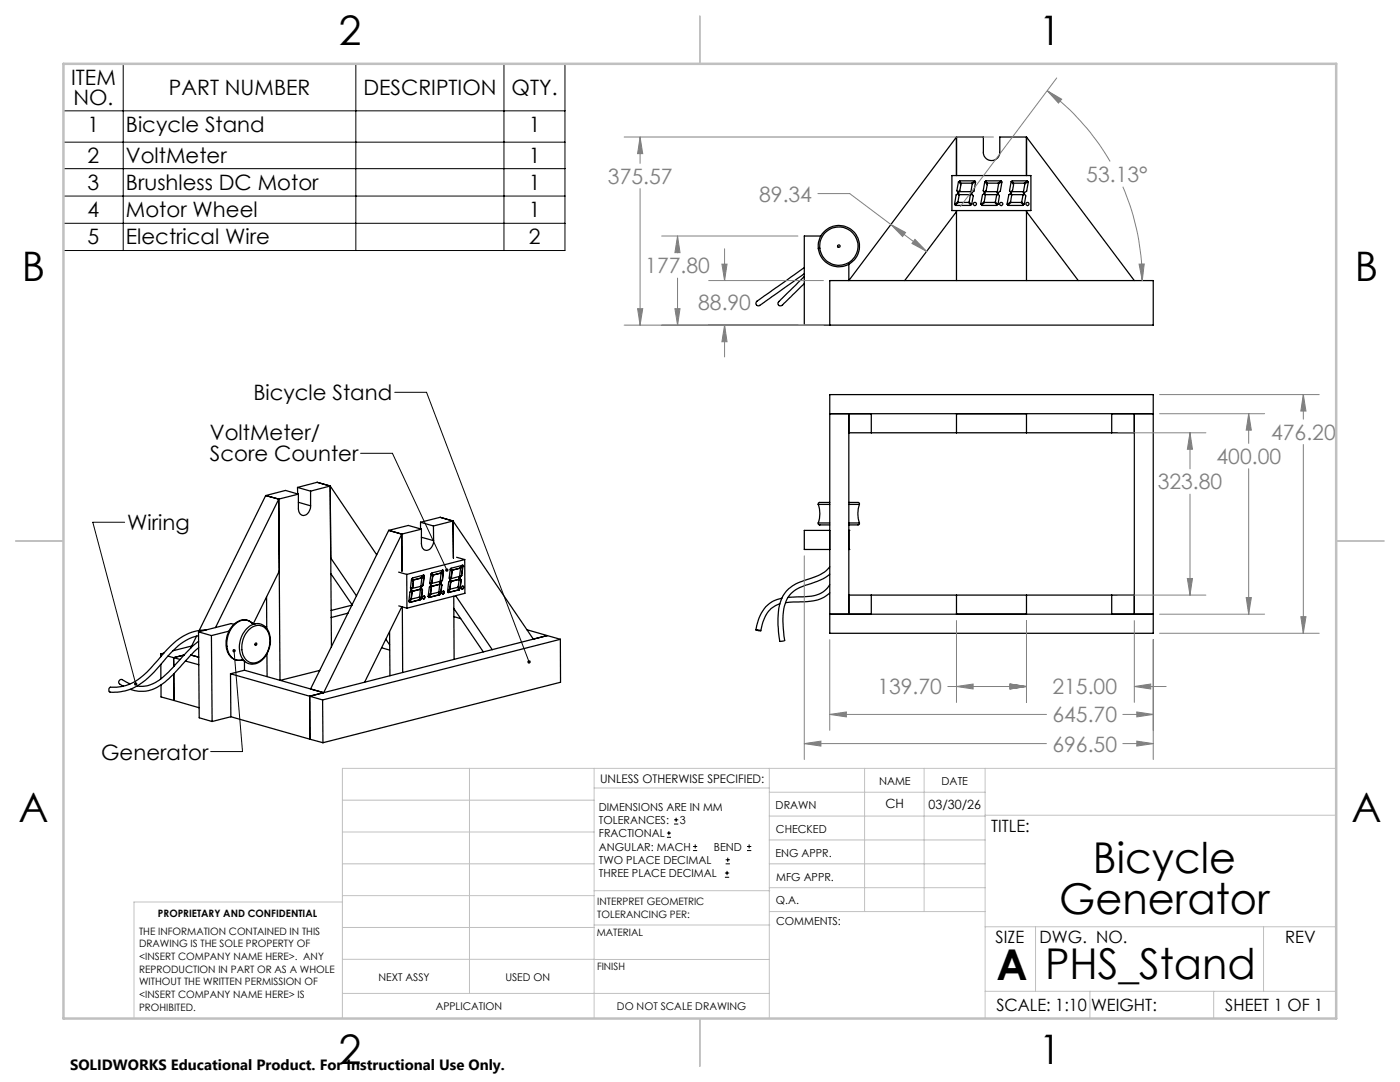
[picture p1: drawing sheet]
<svg xmlns="http://www.w3.org/2000/svg" width="279mm" height="216mm" viewBox="0 0 279 216" stroke-linecap="round" stroke-linejoin="round" font-family="sans-serif">
<g fill="none" stroke="#000" stroke-width=".25">
<path d="M190 35h15.7v7h-15.7zM190.8 38.9l.4-.3 .2 .4-.2 1.3-.7 .5zM190.9 27.3h5.4v3.1a1.64 1.64 0 0 0 1.6 1.6 1.64 1.64 0 0 0 1.6-1.6v-3.1h5.4M190.9 27.3l-21.5 28.7v-3.3M190.9 27.3v7.7M191.2 38.4l.3-.2h2.1l.3 .4-.3 .2h-2.1zM191.3 36.3l.5 .6-.2 1.1-.5 .3-.1-.2zM191.5 36.1h3.1l-.7 .4h-2.1zM193.6 39l.4-.3 .2 .4-.3 1.7-.5-.5zM194 36.7l.7-.4-.3 1.8-.4 .4-.2-.3zM196.1 38.9l.3-.3 .2 .4-.2 1.3-.6 .5zM196.5 38.4l.2-.2h2.2l.2 .4-.2 .2h-2.2z"/>
<path d="M196.5 36.3l.5 .6-.2 1.1-.4 .3-.2-.2zM196.7 36.1h3.1l-.6 .4h-2.2zM198.9 39l.3-.3 .3 .4-.4 1.7-.5-.5zM199.3 36.7l.6-.4-.3 1.8-.4 .4-.2-.3zM201.3 38.9l.3-.3 .3 .4-.2 1.3-.7 .5zM201.7 38.4l.3-.2h2.1l.3 .4-.3 .2h-2.1zM201.8 36.2l.5 .7-.2 1.1-.5 .3-.1-.2zM202 36.1h3.1l-.7 .4h-2.1zM204.2 39l.3-.3 .2 .4-.3 1.7-.5-.5zM204.5 36.7l.7-.4-.3 1.8-.5 .4-.1-.3zM204.9 27.3v7.7M204.9 27.3l21.5 28.7"/>
<path d="M160.5 55.2l-4.8 4.7a.56 .56 0 0 0-.5 .6 .56 .56 0 0 0 .4 .5l.5-.1M160.5 56.6l-4.4 4.3M160.5 53.4l-8.7 6.2a1.13 1.13 0 0 0-.9 1.1 .58 .58 0 0 0 .5 .3 .58 .58 0 0 0 .5-.3l8.6-6.1M163.8 47.1h-3.3v17.8h69.7v-8.9h-64.6v8.9M167.3 49.3h.1M190.6 40.9l.7-.5h2l.4 .5zM190.9 42v14M190.9 42.2l-10.3 13.8M195.9 40.9l.6-.5h2l.5 .5zM201.2 40.9l.6-.5h2l.4 .5zM204.9 42v14M204.9 42.2l10.3 13.8"/>
<path d="M165.6 78.7h64.6v47.7h-64.6zM53 98.9l2.6 .7M53 98.9l-13.2 26.9M55.6 99.6l.1 14.3-5.1 10.6M55.6 99.6l-12.6 25.6M55.6 99.6l.3 36.1M59.4 97.3l2.6 .7M59.4 97.3v1.3M59.5 98.6v3a1.09 1.09 0 0 0 .9 1.2 1.09 1.09 0 0 0 1.3-.7l.3-1.2M59.5 98.6l-3.9 1M59.5 98.6l-2.5-.7-4 1M62 98v2.9"/>
<path d="M65.9 97l-3.9 1M65.9 97l.2 32.1M65.9 97l-2.6-.8-3.9 1.1M65.9 97l9.3 13.7M165.6 82.5h64.6M169.4 82.5v40.1M169.4 86.4h57M173.9 82.5v3.9M190.9 82.5v3.9M204.9 82.5v3.9M221.9 82.5v3.9M226.4 82.5v40.1"/>
<path d="M53.2 119.1v6.3M59.5 100.2l2.5 .7M66 111.3l5.2 7.6M66 114.4l4.3 6.3M77.6 105.8l2.6 .8M77.6 105.8l-15.6 31.7M79.6 114.2l1.6 .4M80.2 106.6v7.4M80.2 106.6l-15.6 31.6-15.8-4.5M81.2 114.6v6.8M82.1 117.9l.2 .2M82.1 117.9l-.3 .2-.2 1.9"/>
<path d="M82.1 117.9l.1 .2M82.1 119.4l-.5 .6M82.1 119.4h.1M82.2 115.5l.3 .5M82.2 118.1l-.1 1.3M82.2 118.1h.1M82.3 118.1l-.2 1.3M82.3 117.2l-.3 .3M82.5 116l-.3-.5-.3 1.8 .2 .2 .2-.3M82.5 116l-.2 1.2M83.6 119.2l.3 .4M83.6 119.2l-1.4 .3-.5 .7 2.2-.5"/>
<path d="M83.6 119.2l.4 .4M83.8 117.6l-1.5 .4M83.8 117.6h.1M83.9 117l.1 .3M83.9 117l-1.6 .4-.2 .3 .2 .3 1.6-.4M83.9 117l.2 .3M83.9 119.6l-2.2 .6M83.9 119.6v.1M83.9 119.6h.1M83.9 104.2l2.6 .8M83.9 104.2v1.3M84 119.6l-.1 .1"/>
<path d="M84 115.3l-1.5 .4M84 115.3l.1 .1M84 117.3l-.2 .3M84 117.3h.1M84.1 119.4h-.1M84.1 119.4h.1M84.1 105.6v2.9a1.12 1.12 0 0 0 .9 1.3 1.12 1.12 0 0 0 1.3-1l.2-.9M84.1 117.3l-.2 .3M84.1 105.6l-3.9 1M84.1 105.6l-2.6-.8-3.9 1M84.1 107.2l2.4 .7M84.1 117.5l.2 .2"/>
<path d="M84.3 117.7l-.2 1.7M84.3 117.7h.1M84.3 117.7l-.2-.3-.2 .3-.2 1.3 .4 .4M84.4 116.8l-.3 .3M84.4 116.8h.1M84.4 119a.24 .24 0 0 1 .4 .1 .24 .24 0 0 1-.1 .3 .24 .24 0 0 1-.4-.1zM84.5 114.8h.1M84.5 114.8l-.5 .5M84.6 114.8l-2.3 .6 .2 .3 1.6-.3M84.6 114.8l-.5 .6M84.6 114.9v.1M84.6 118.9a.33 .33 0 0 1 .2 .4 .33 .33 0 0 1-.3 .2"/>
<path d="M84.6 114.9l-.1 1.9M84.6 114.9l-.4 .5-.2 1.5 .1 .3 .4-.4M84.6 115l-.2 1.8M85.4 119l.1 .1M85.9 116.9l.2 .3M85.9 118.4h.1M85.9 118.4l-.4 .7M85.9 116.9l-.2 .3-.3 1.8M86 114.5l.4 .5M86.1 117.2h.1M86.1 117.2l-.2 1.2M86.2 116.2l-.3 .3"/>
<path d="M86.4 115l-.4-.5-.2 1.8 .1 .3 .3-.4M86.4 115l-.2 1.2M86.5 105v2.9M87.5 118.2l.3 .4M87.7 116l.2 .3M87.7 116.6h.1M87.7 116l-1.6 .4-.2 .3 .2 .3 1.6-.4M87.7 118.6l-2.1 .6M87.7 118.6l.1 .1M87.8 118.6h-.1M87.8 118.6h.1M87.8 118.6l-.3-.4-1.5 .3-.5 .7 2.3-.5"/>
<path d="M87.8 118.6v.1M87.9 114.4l-1.5 .4M87.9 114.4h.1M87.9 116.3l-.2 .3M87.9 118.4h.1M88 116.5l.1 .2M88.1 116.7l-.2 1.7M88.1 116.7h.1M88.2 116.7l-.2-.2-.3 .3-.1 1.2 .4 .4M88.2 116.7l-.2 1.7M88.3 115.8l-.4 .3M88.3 115.8h.1"/>
<path d="M88.3 115.8l.2-1.9-.5 .6-.2 1.5 .2 .2M88.3 115.8l-.3 .4M88.4 118a.25 .25 0 0 1 .3 .1 .25 .25 0 0 1-.2 .4 .25 .25 0 0 1-.3-.4zM88.4 113.8l-2.2 .5 .2 .5M88.4 113.8l-.5 .6M88.5 114l-.2 1.8M88.5 117.9a.35 .35 0 0 1-.2 .6M89.7 117.4l-.4 .6M89.7 117.4h.1M89.8 115.9l.2 .3M89.8 115.9l-.3 .3-.2 1.8M89.8 115.9l.1 .3"/>
<path d="M89.8 117.4l-.5 .6M89.9 113.6l.3 .5M89.9 116.2h.1M89.9 116.2l-.2 1.2M90 116.2l-.2 1.2M90 113.4h.1M90 115.2l-.3 .3M90 115.2h.1M90.1 115.2l-.3 .4M90.2 114.1l-.2 1.1M90.2 114.1h.1M90.2 114.1l-.3-.6-.3 1.9 .2 .2"/>
<path d="M90.2 114.1l-.1 1.1M90.4 104l-3.9 1M90.4 104l.1 7.4M90.4 104l-2.6-.8-3.9 1M90.4 104l16 23.5M90.6 119v12.6M90.9 118.9l7.3 10.7M91.1 111.2l1.6 .5M91.3 117.2l.4 .4M91.4 117.2l-1.5 .3-.5 .7M91.4 117.2l.3 .4M91.5 115.6l-1.5 .4"/>
<path d="M91.5 115l.3 .4M91.5 115.6h.1M91.6 117.7h.1M91.6 117.7l-2.2 .5M91.7 117.7l-2.3 .5M91.7 117.6h.1M91.7 117.6l-.1 .1M91.7 117.6v.1M91.8 113.4l-1.6 .4-.2-.4M91.8 113.4l-1.6 .4M91.8 115.4l-.3 .2M91.8 115.4h.1"/>
<path d="M91.8 115.4l-.2-.4-1.6 .5-.2 .2 .2 .3 1.6-.4M91.8 115.4l-.2 .2M91.8 117.4h.1M91.8 115.5l.2 .2M92 115.7l-.2 1.7M92 115.7h.1M92 115.7l-.1-.2-.3 .3-.2 1.3 .4 .3M92.1 114.8l-.3 .3M92.1 114.8h.1M92.1 117.1a.25 .25 0 0 1 .4 0 .25 .25 0 0 1-.1 .4 .25 .25 0 0 1-.3-.1zM92.2 112.8h.1M92.3 112.8h.1"/>
<path d="M92.3 112.8l-2.3 .6M92.3 112.8l-.5 .6M92.3 113h.1M92.3 113l-.2 1.8M92.4 116.9a.35 .35 0 0 1-.2 .6M92.4 113l-.3 1.8M92.4 113l-.5 .5-.2 1.5 .1 .2 .3-.4M92.7 111.7l-11.5 2.9M92.7 111.7l.1 6.7-11.6 3M156 119.4a5.9 5.9 0 0 0-4.8 4.7l-.4 1.6M163.3 104.4v.2l.3 .1M163.3 100.6a5.6 5.6 0 0 1 0 3.8"/>
<path d="M163.3 104.4h2.3M163.3 100.6h2.3M163.6 100.3l-.3 .1v.2M163.6 104.7h.1M163.6 100.3h.1M163.6 104.7h2M163.6 100.3h2M165.6 113.1a9.2 9.2 0 0 1-5.1 2.7 6.7 6.7 0 0 0-5.2 7v.6a15.7 15.7 0 0 0 .4 4.6l.9-.2a14.8 14.8 0 0 1 .4-8.1 6.1 6.1 0 0 1 4.2-3 12.4 12.4 0 0 0 4.4-2.1M165.6 116.7a5.2 5.2 0 0 1-4.9 2.4l-3.4 .1M165.6 118.3a7.3 7.3 0 0 1-5.8 1.8l-3 .2M165.6 105.8h-5.1v3.8h5.1M169.4 100.3h1.9l.2 .1v.2"/>
<path d="M169.4 105.8h.1M169.4 109.6h.1M169.4 104.4h2.1M169.4 100.6h2.1M169.4 118.7h57M171.5 104.4v.2l-.2 .1h-1.9M171.5 100.6a5.6 5.6 0 0 0 0 3.8M173.9 118.7v3.9M190.9 118.7v3.9M204.9 118.7v3.9M221.9 118.7v3.9M26 136.5l-1.6-.9a.52 .52 0 0 0-.6 .2 .52 .52 0 0 0 0 .7l.8 .4"/>
<path d="M32.1 130.5v.6M32.1 130.5l.4 .1M32.1 132.6v2.9M32.1 136.7v2.4l2.6 .7M32.7 130.3l-.6 .2M33.5 130.9l1.1 .3M34.6 131.2l.1 1.8M34.6 131.2l1.3 .4M34.7 134.4v5.4M34.7 139.8l5 1.4M36.7 130.7l-2.1 .5M37 131.9l2.7 .7"/>
<path d="M38.1 130.7l1.6 .4M38.2 128.9l-3.7 1M39.2 126.9l-1.2 2.5M39.6 126.1l2.6 .7M39.6 126.1l.2 17.1 2.5 .8M39.7 129.2l-2.1 2a39.7 39.7 0 0 1-5.4 5.4 6.5 6.5 0 0 1-6.2 .9M39.7 128l-1.8 1.5a50.5 50.5 0 0 1-6.1 6.2 5.6 5.6 0 0 1-4.4 1.2M41.2 125.7a9.9 9.9 0 0 0-7.7 3.8l-.6 .6a32.5 32.5 0 0 1-5 5.3 9.3 9.3 0 0 1-6 1.8 .56 .56 0 0 0 .1 .9 10 10 0 0 0 8.2-3.4l1.6-1.8a20.2 20.2 0 0 1 5.9-5.4l1.9-.6M42.2 126.8l.1 17.2M45.7 125.9l-3.5 .9M46 134.4l.1 8.6M46 134.4l15.8 4.5"/>
<path d="M46.7 124.6l-.6-.2-6.5 1.7M48.8 133.7l-2.8 .7M48.8 131.9v1.8M49.6 125.7a2.35 2.35 0 0 1 2.7-.8 2.35 2.35 0 0 1 1.5 2.3 4.5 4.5 0 0 1-3 5.1 2.52 2.52 0 0 1-2.5-2.7 5.2 5.2 0 0 1 1.3-3.9zM50.3 124.3a2.71 2.71 0 0 0-4.2 .9 4.8 4.8 0 0 0 .1 6 2.25 2.25 0 0 0 2 .5M50.3 124.3a2.47 2.47 0 0 0-3.7 .5 4.9 4.9 0 0 0-.3 6.4 4.1 4.1 0 0 0 2.3 .6l.2 .1M50.3 124.3l.6 .2a4.9 4.9 0 0 0-2.1 7.4M50.8 124.5a2.59 2.59 0 0 1 3.1 2.6 4.8 4.8 0 0 1-3 5.4 2.23 2.23 0 0 1-2.1-.6M53.2 125.1h-.2M53.3 130.5v4.5M61.8 138.9l2.6 .8M61.8 138.9v8.6"/>
<path d="M63.8 133.8l-7.8 1.9M64.4 139.7l.1 8.5M69.5 122.3l-3.4 .9M70.2 120.8l-4.1 1M76.2 129.3l1.6 .4M77 127.6l.8 1.1M77.8 126.1v8.7M79.6 120.9l1.6 .5M80.2 121.1l-7.4 15M80.3 121.1l.1 13.1M90.6 121.4l5.8 8.7M90.6 121.5l.1 .1"/>
<path d="M90.6 123l1.3 .4M105.2 125.7l4 1.1M109.2 126.8l2.6 .8M109.2 126.8l-47.4 12.1M111.8 127.6l-47.4 12.1M111.8 127.6l.1 8.5-47.4 12.1M150.8 125.7l1 .2zM155.6 120.5a5.2 5.2 0 0 0-3.5 4.1l-.3 1.3M165.6 122.6h64.6M46.1 143l-3.8 1M46.1 143l15.7 4.5M61.8 147.5l2.7 .7"/>
<circle cx="167.4" cy="49.1" r=".25"/>
<circle cx="167.4" cy="49.1" r="4.1"/>
<circle cx="167.4" cy="49.1" r="3.8"/>
<circle cx="194.6" cy="40.7" r=".33"/>
<circle cx="199.8" cy="40.7" r=".33"/>
<circle cx="205.1" cy="40.7" r=".32"/>
<circle cx="51.1" cy="128.5" r=".23"/>
</g>
<g fill="none" stroke="#000" stroke-width=".2">
<path d="M12.7 12.7h100v37.3h-100zM24.6 12.7v37.3M71 12.7v37.3M100.6 12.7v37.3M12.7 22.1h100M12.7 28.4h100M12.7 33.7h100M12.7 39.1h100M12.7 44.6h100M78.8 78.3h6.3l20.5 53.8M72 90.5h6.3l10.9 23.2M24.9 104.2h-6.4l8.6 32.3"/>
<path d="M46.7 129.8l1.7 20.2h-6.3M133.1 167.1h.8M133.1 166.2h.8M133.5 165.8v.9M134.5 164.4h.9M134.5 163.6h.9M134.9 163.2v.8M138.3 169.7h.8M138.3 168.9h.8M138.7 168.5v.8M144.7 175h.8M144.7 174.2h.8"/>
<path d="M144.8 172.4h.9M144.8 171.6h.9M145.1 173.8v.8M145.2 171.1v.9M149.1 169.7h.8M149.1 168.9h.8M149.5 168.5v.8"/>
</g>
<g fill="none" stroke="#808080" stroke-width=".2">
<path d="M209 18.1l2.9 1.7-.7 .8zM209 18.1a47.5 47.5 0 0 1 12.5 14.1M210.9 15.6l-19.2 25.6M124.6 27.3h73.7M127.7 27.3l.6 3.4h-1.1zM127.7 27.3v5.3M127.7 37.6v27.3M163.2 38.6h6.4l8.2 6.2M224.1 37.3a47.6 47.6 0 0 1 3.9 18.7M132 47.1h27.2M135.2 47.1l.5 3.3h-1zM135.2 47.1v3.3"/>
<path d="M135.2 55.5v9.4M141.4 56h22.9M144.1 52.7h1l-.5 3.3zM144.6 49.6v6.4M177.8 44.8l2.9 1.6-.6 .8zM177.8 44.8l7.1 5.4M182.6 47.8l2.3 2.4-2.9-1.6zM227.3 52.7h1.1l-.4 3.3zM124.6 64.9h39.7M127.2 61.6h1.1l-.6 3.3zM134.7 61.6h1l-.5 3.3zM144.6 64.9l.5 3.3h-1z"/>
<path d="M144.6 64.9v6.3M231.4 78.7h31.9M260.1 78.7l.5 3.3h-1zM260.1 78.7v4.9M223.1 86.4h17.6M231.4 82.5h21M237.5 86.4l.5 3.2h-1zM237.5 86.4v7.2M237.5 98.6v20.1M249.2 82.5l.5 3.3h-1zM249.2 82.5v6M249.2 93.5v29.1"/>
<path d="M260.1 88.7v37.7M160.5 110.9v40.7M223.1 118.7h17.6M237 115.4h1l-.5 3.3zM248.7 119.2h1l-.5 3.4zM165.6 127.6v18.1M189.2 137h15.7M190.9 137l3.3-.5v1zM190.9 123.8v16.4M201.6 136.5l3.3 .5-3.3 .5zM204.9 123.8v16.4M226.4 137l3.3-.5v1z"/>
<path d="M226.4 137h6.3M226.4 123.8v16.4M230.2 127.6v24M231.4 126.4h31.9M231.4 122.6h21M259.6 123h1l-.5 3.4zM160.5 148.4l3.3-.5v1zM160.5 148.4h48.3M165.6 142.6l3.3-.5v1zM165.6 142.6h43.2M224.1 148.4h6.1M224.1 142.6h6.1"/>
<path d="M226.9 147.9l3.3 .5-3.3 .5zM226.9 142.1l3.3 .5-3.3 .5z"/>
</g>
<g fill="none" stroke="#c0c0c0" stroke-width=".2">
<path d="M68.3 159.7h50.3M93.7 153.3v44.9M118.6 153.3v49.9M118.6 157.2h34.9M153.5 153.3v49.9M153.5 158.1h43.1M172.5 153.3v28.6M184.4 153.3v28.6M196.6 153.3v49.9M266.7 153.3h-198.4v49.9M68.3 178.7h50.3M68.3 172.4h50.3"/>
<path d="M68.3 166h50.3M68.3 180h-41.6v23.2M118.6 177.7h35M153.5 167.6h43.1M153.5 162.8h43.1M153.5 172.4h43.1M153.5 177.1h43.1M196.6 162.7h70.1M68.3 198.2h85.2M68.3 191.4l85.2 .1M68.3 185.1h50.3M118.6 184.6h35"/>
<path d="M153.6 181.9h43M196.6 197.8h70.1M196.6 184.9h70.1M206.7 184.9v12.9M217.5 197.8v5.4M242.2 197.8v5.4M252.2 184.9v12.9"/>
</g>
<path d="M139.7 3.2v9.5M3.1 107.9h9.6M266.7 107.9h9.5M139.7 203.2v9.6" fill="none" stroke="#c0c0c0" stroke-width=".25"/>
<path d="M12.7 12.7h254v190.5h-254z" fill="none" stroke="#c0c0c0" stroke-width=".5"/>
<path d="M88.9 113.5v.1a.35 .35 0 0 0 0 .4 .35 .35 0 0 0 .4 .1l-.1-.4 .1 .4 .2-.2a.34 .34 0 0 0-.1-.4 .34 .34 0 0 0-.5 0zM105.3 131.8v.1a.33 .33 0 0 0 0 .4 .33 .33 0 0 0 .4 .1l-.1-.3 .2 .3a.34 .34 0 0 0 0-.5 .34 .34 0 0 0-.5-.1zM46.5 129.5a.34 .34 0 0 0 0 .6 .34 .34 0 0 0 .5-.1 .34 .34 0 0 0-.3-.5v.3v-.3zM26.8 136.3a.34 .34 0 0 0 .4 .5l-.1-.3 .1 .3a.33 .33 0 0 0 .1-.5 .33 .33 0 0 0-.5 0z" fill="#000"/>
<path d="M227.3 52.7h1.1l-.4 3.3zM209 18.1l2.9 1.7-.7 .8zM144.1 52.7h1l-.5 3.3zM144.6 64.9l.5 3.3h-1zM182.6 47.8l2.3 2.4-2.9-1.6zM177.8 44.8l2.9 1.6-.6 .8zM127.7 27.3l.6 3.4h-1.1zM127.2 61.6h1.1l-.6 3.3zM135.2 47.1l.5 3.3h-1zM134.7 61.6h1l-.5 3.3zM160.5 148.4l3.3-.5v1zM226.9 147.9l3.3 .5-3.3 .5zM165.6 142.6l3.3-.5v1zM226.9 142.1l3.3 .5-3.3 .5zM190.9 137l3.3-.5v1zM201.6 136.5l3.3 .5-3.3 .5zM259.6 123h1l-.5 3.4zM260.1 78.7l.5 3.3h-1zM249.2 82.5l.5 3.3h-1zM248.7 119.2h1l-.5 3.4zM237.5 86.4l.5 3.2h-1zM237 115.4h1l-.5 3.3zM201.6 136.5l3.3 .5-3.3 .5zM226.4 137l3.3-.5v1z" fill="#808080"/>
<g font-size="8.5">
<text x="218.1" y="174.2">Bicycle</text>
<text x="211.4" y="182.3">Generator</text>
<text x="198.9" y="195.5">A</text>
<text x="208.6" y="195.4">PHS_Stand</text>
</g>
<g font-size="8.1">
<text x="67.6" y="8.9">2</text>
<text x="207.3" y="8.9">1</text>
<text x="4.4" y="56.2">B</text>
<text x="270.4" y="56.2">B</text>
<text x="3.7" y="164.1">A</text>
<text x="269.7" y="164.1">A</text>
<text x="67.6" y="212.4">2</text>
<text x="207.3" y="212.4">1</text>
</g>
<g font-size="4.2">
<text x="14.2" y="16.9">ITEM</text>
<text x="14.7" y="21">NO.</text>
<text x="33.7" y="18.9">PART NUMBER</text>
<text x="72.5" y="18.9">DESCRIPTION</text>
<text x="102.1" y="18.9">QTY.</text>
<text x="17.5" y="26.4">1</text>
<text x="25.1" y="26.4">Bicycle Stand</text>
<text x="105.5" y="26.4">1</text>
<text x="17.5" y="32.5">2</text>
<text x="25.1" y="32.5">VoltMeter</text>
<text x="105.5" y="32.5">1</text>
<text x="17.5" y="37.9">3</text>
<text x="25.1" y="37.9">Brushless DC Motor</text>
<text x="105.5" y="37.9">1</text>
<text x="17.5" y="43.3">4</text>
<text x="25.1" y="43.3">Motor Wheel</text>
<text x="105.5" y="43.3">1</text>
<text x="17.5" y="48.8">5</text>
<text x="25.1" y="48.8">Electrical Wire</text>
<text x="105.5" y="48.8">2</text>
<text x="50.6" y="79.8">Bicycle Stand</text>
<text x="41.9" y="87.8">VoltMeter/</text>
<text x="41.9" y="92">Score Counter</text>
<text x="25.4" y="105.8">Wiring</text>
<text x="20.2" y="151.6">Generator</text>
</g>
<g font-size="4.2" fill="#808080">
<text x="121.3" y="36.7">375.57</text>
<text x="151.5" y="40.2">89.34</text>
<text x="216.8" y="36.3">53.13°</text>
<text x="128.8" y="54.6">177.80</text>
<text x="139.3" y="61.9">88.90</text>
<text x="253.7" y="87.7">476.20</text>
<text x="242.8" y="92.6">400.00</text>
<text x="231" y="97.7">323.80</text>
<text x="175.1" y="138.6">139.70</text>
<text x="210" y="138.6">215.00</text>
<text x="210" y="150">696.50</text>
<text x="210" y="144.1">645.70</text>
</g>
<g font-size="3.4">
<text x="197.8" y="166">TITLE:</text>
<text x="198.7" y="188.1">SIZE</text>
<text x="207.5" y="188.1">DWG. NO.</text>
<text x="256.5" y="188.2">REV</text>
<text x="198.8" y="201.7">SCALE: 1:10</text>
<text x="217.7" y="201.8">WEIGHT:</text>
<text x="244.5" y="201.7">SHEET 1 OF 1</text>
</g>
<text font-size="3" x="14" y="213.5">SOLIDWORKS Educational Product. For Instructional Use Only.</text>
<g font-size="2.5">
<text x="176.7" y="161.3">CH</text>
<text x="185.3" y="161.4">03/30/26</text>
</g>
<text font-size="2.4" x="119.8" y="156.2">UNLESS OTHERWISE SPECIFIED:</text>
<g font-size="2.2">
<text x="119.5" y="161.8">DIMENSIONS ARE IN MM</text>
<text x="154.8" y="161.4">DRAWN</text>
<text x="175.4" y="156.6">NAME</text>
<text x="187.9" y="156.7">DATE</text>
<text x="119.5" y="164.4">TOLERANCES:</text>
<text x="119.5" y="167.1">FRACTIONAL</text>
<text x="135.7" y="164.4">3</text>
<text x="154.9" y="166.3">CHECKED</text>
<text x="119.5" y="169.7">ANGULAR: MACH</text>
<text x="119.5" y="172.4">TWO PLACE DECIMAL</text>
<text x="142.5" y="169.7">BEND</text>
<text x="154.8" y="170.9">ENG APPR.</text>
<text x="119.5" y="175">THREE PLACE DECIMAL</text>
<text x="154.9" y="175.7">MFG APPR.</text>
<text x="154.9" y="180.4">Q.A.</text>
<text x="154.9" y="184.6">COMMENTS:</text>
</g>
<g font-size="2.1">
<text x="75.5" y="195.7">NEXT ASSY</text>
<text x="100.9" y="195.7">USED ON</text>
<text x="86.9" y="201.5">APPLICATION</text>
<text x="123.1" y="201.6">DO NOT SCALE DRAWING</text>
</g>
<g font-size="2">
<text x="31.5" y="182.9">PROPRIETARY AND CONFIDENTIAL</text>
<text x="119.2" y="180.6">INTERPRET GEOMETRIC</text>
<text x="119.2" y="183.1">TOLERANCING PER:</text>
<text x="27.8" y="186.5">THE INFORMATION CONTAINED IN THIS</text>
<text x="27.8" y="189">DRAWING IS THE SOLE PROPERTY OF</text>
<text x="27.8" y="191.6">&lt;INSERT COMPANY NAME HERE&gt;. ANY</text>
<text x="119.1" y="186.7">MATERIAL</text>
<text x="27.8" y="194.1">REPRODUCTION IN PART OR AS A WHOLE</text>
<text x="27.8" y="196.6">WITHOUT THE WRITTEN PERMISSION OF</text>
<text x="119.1" y="193.5">FINISH</text>
<text x="27.8" y="199.1">&lt;INSERT COMPANY NAME HERE&gt; IS</text>
<text x="27.8" y="201.7">PROHIBITED.</text>
</g>
</svg>
